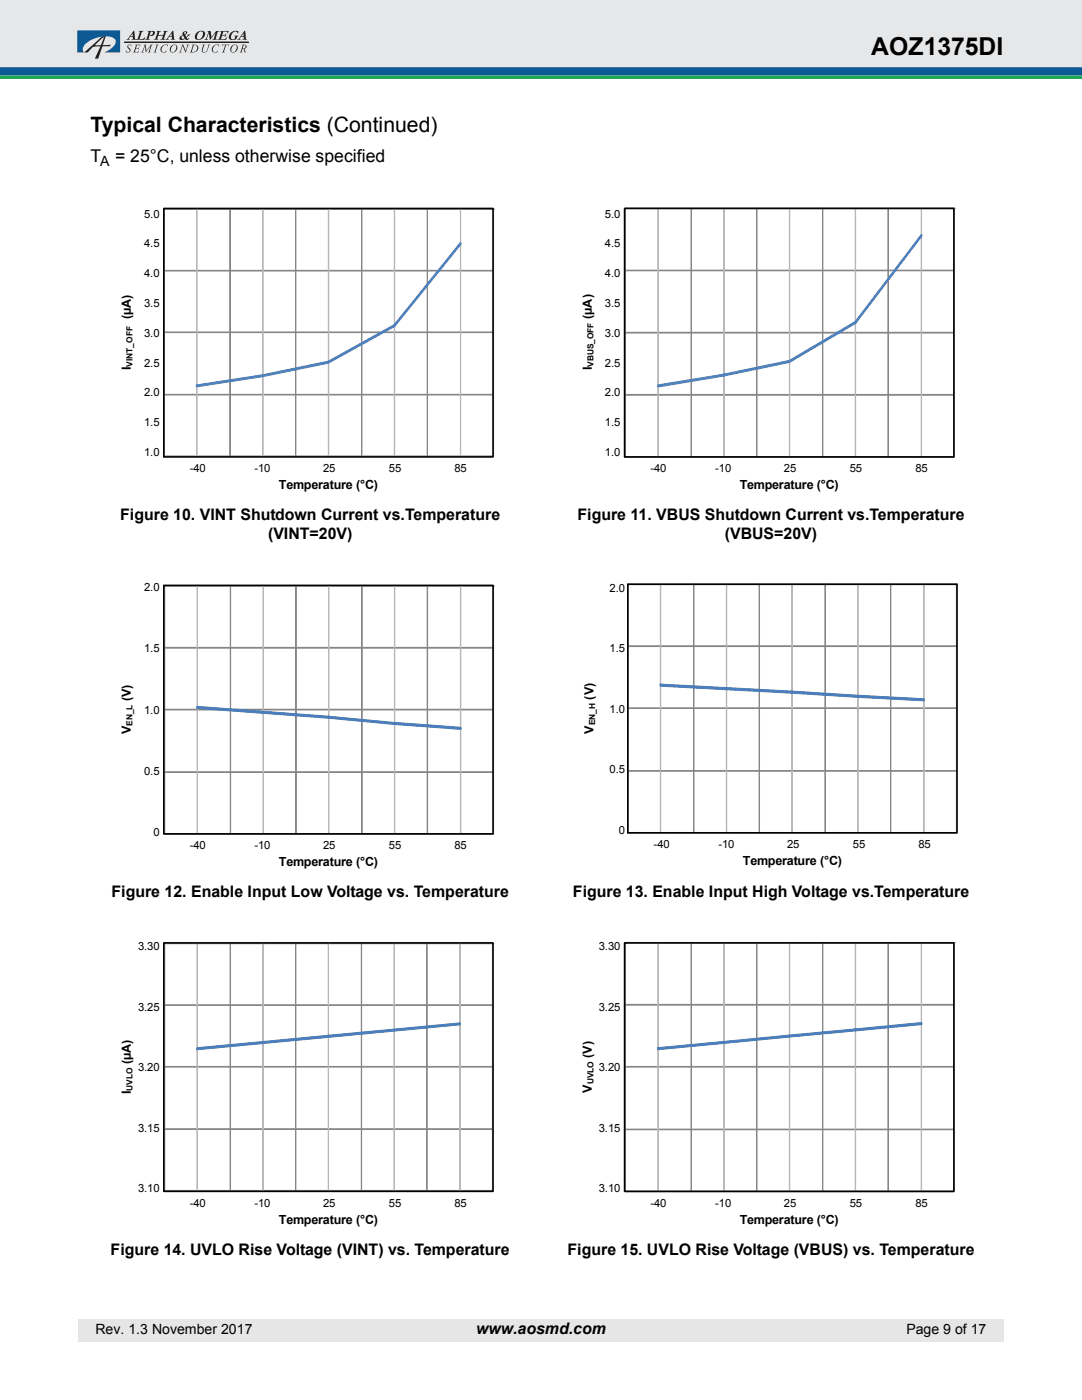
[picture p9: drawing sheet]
<svg xmlns="http://www.w3.org/2000/svg" width="216mm" height="279mm" viewBox="0 0 216 279" stroke-linecap="round" stroke-linejoin="round" font-family="sans-serif">
<path d="M0 14.2h215.9" fill="none" stroke="#0d5994" stroke-width="1.8" stroke-linecap="butt"/>
<path d="M-.1 -.1h216v13.5h-216z" fill="#e6e7e9"/>
<g fill="#232122">
<path d="M27.7 6.2h.9a1.04 1.04 0 0 0-.5 .9l-.3 .7h.7l.5-.4-.2 .5h-1.7a.59 .59 0 0 0 .5-.6l.3-.9z"/>
<path d="M29.5 6.2h.4a.68 .68 0 0 1 1 .4l-.4 .5a.32 .32 0 0 1-.3 .1 .32 .32 0 0 1-.2-.2 .35 .35 0 0 0 .5-.3 .35 .35 0 0 0-.4-.3l-.5 1.4h.3v.1h-.9l.1-.1a1.88 1.88 0 0 0 .6-1.5h-.3z"/>
<path d="M31.3 6.2h.9l-.4 .1-.1 .7h.9l.2-.7-.2-.1h.9l-.4 .2-.4 1.4 .2 .1h-.9l.3-.1 .2-.7h-.1h-.8l-.2 .7 .2 .1h-.9l.3-.1 .3-.9 .1-.6z"/>
<path d="M41.4 6.2h.6l.2 1.2 .8-1.1a.48 .48 0 0 1 .7-.1l-.3 .2-.4 1.3 .2 .2h-.9l.4-.2 .3-1.2-1.1 1.4h-.1l-.1-1.4-.4 1.2 .2 .2h-.7l.4-.3 .3-1 .1-.2z"/>
<path d="M43.9 6.2h1.7l-.1 .4-.2-.3h-.7l-.3 .7h.5l.4-.3-.2 .7-.2-.3h-.5l-.1 .7a1.18 1.18 0 0 0 1.1-.4l-.2 .5h-1.7l.4-.2 .4-1.3-.3-.1z"/>
<path d="M46.1 6.5a1.32 1.32 0 0 1 1.5-.2l-.2 .4a.58 .58 0 0 0-.6-.4 .58 .58 0 0 0-.5 .4 .64 .64 0 0 0 .1 1.2 .49 .49 0 0 0 .6-.6l-.2-.2h.8l-.2 .1a.95 .95 0 0 1-.8 .8 .95 .95 0 0 1-1-.6l.1-.4z"/>
<path d="M25.5 9.1l.6-.2 .2 .1-.2 .3a.31 .31 0 0 0-.3-.3 .31 .31 0 0 0-.3 .3 .31 .31 0 0 0 .3 .3 .49 .49 0 0 1 .1 .8 .49 .49 0 0 1-.8-.2l.1-.2a.35 .35 0 0 0 .5 .4 .35 .35 0 0 0 0-.6 .5 .5 0 0 1-.2-.7z"/>
<path d="M27 8.9h1l-.1 .3-.1-.2h-.5l-.1 .6 .5-.2-.1 .5-.1-.2h-.4l-.1 .4-.1 .2 .2 .1h.4l.2-.3-.1 .4-1.1-.1 .3-.1 .3-1.2z"/>
<path d="M28.7 8.9h.4l.1 1.2 .9-1.2h.4l-.2 .2-.3 .9-.1 .4 .2 .1-.6-.1 .2-.1 .4-1.1-1 1.2-.2-1.2-.4 1.1 .2 .2h-.5l.2-.2 .4-1.2z"/>
<path d="M31.1 8.9l.6 .1h-.2l-.4 1.1-.1 .2 .2 .2h-.6l.3-.2 .3-1.2z"/>
<path d="M32.3 9.2l.7-.3 .5 .1-.1 .2a.61 .61 0 0 0-.7-.2 .61 .61 0 0 0-.4 .6 .54 .54 0 0 0 .2 .8 .54 .54 0 0 0 .7-.3 .62 .62 0 0 1-1 .2l-.2-.5z"/>
<path d="M36.2 8.9h.4l.5 1.2 .3-1-.2-.2h.6l-.3 .2-.4 1.4-.7-1.4-.3 1.3 .2 .1h-.6l.3-.3 .3-.9v-.3z"/>
<path d="M40.4 8.9h.6l-.3 .2-.2 .7a.45 .45 0 0 0 .3 .6 .45 .45 0 0 0 .5-.5l.3-.8-.2-.2h.5l-.2 .3a1.23 1.23 0 0 1-.9 1.3 .44 .44 0 0 1-.5-.2 .44 .44 0 0 1 0-.5l.2-.7z"/>
<path d="M42.6 9.2l.4-.3h.6l.2 .1-.2 .3a.44 .44 0 0 0-.4-.4 .44 .44 0 0 0-.4 .3l-.2 .1a.6 .6 0 0 0-.2 .7 .6 .6 0 0 0 .6 .4l.5-.3a.61 .61 0 0 1-.7 .4 .61 .61 0 0 1-.5-.6z"/>
<path d="M44.4 8.9h1.3l-.1 .3-.1-.2h-.4l-.4 1.3 .2 .2h-.6l.2-.2 .4-1.3h-.4l-.2 .2z"/>
<path d="M26.7 6.1h.1l.1 1.4 .2 .4h-.9l.3-.1v-.5h-.5l-.3 .5h.2v.1h-.7l.3-.2zM26.4 6.6l-.3 .6h.4z"/>
<path d="M34.4 6.1l.2 .1 .1 1.5 .2 .2h-.9l.3-.1v-.5h-.5l-.3 .4 .2 .2h-.7l.3-.2zM34.2 6.6l-.3 .6h.4z"/>
<path d="M36.5 6.5l.2-.2a.38 .38 0 0 1 .7 .1 .38 .38 0 0 1-.5 .5l.3 .5 .3-.3-.1-.2h.6l-.8 .6 .2 .2h.4a.51 .51 0 0 1-.9 .1 .62 .62 0 0 1-1.1-.2l.2-.4 .5-.2-.1-.3zM36.3 7.2a.31 .31 0 0 0 0 .5 .31 .31 0 0 0 .5-.1l-.3-.5zM36.7 6.6a.25 .25 0 0 0 .5 0 .25 .25 0 0 0-.5 0z"/>
<path d="M39.3 6.5a.94 .94 0 0 1 1.6 .1 1.22 1.22 0 0 1-.7 1.2 1.22 1.22 0 0 1-1.3-.2 1.14 1.14 0 0 1 .4-1.1zM39.7 6.5l-.3 .5a.53 .53 0 0 0 .1 .8 .53 .53 0 0 0 .8-.3 .94 .94 0 0 0 .1-1.2h-.4z"/>
<path d="M48.8 6.1h.1l.1 1a.59 .59 0 0 0 .3 .8h-1l.3-.1v-.5h-.5l-.3 .5 .2 .1h-.7l.4-.2zM48.6 6.6l-.4 .6h.4z"/>
<path d="M34.2 9.2a.71 .71 0 0 1 1.1-.1 .71 .71 0 0 1-.2 1.1 .71 .71 0 0 1-1.1 0 .71 .71 0 0 1 .2-1zM34.5 9.1a.74 .74 0 0 0-.5 .7 .74 .74 0 0 0 .5 .6 .89 .89 0 0 0 .4-1.4z"/>
<path d="M38.3 8.9a.84 .84 0 0 1 .9 .1 .84 .84 0 0 1 .4 .8 1.29 1.29 0 0 1-1.7 .6l.2-.1 .3-1.1zM38.7 9l-.4 1.3a.72 .72 0 0 0 .9-.3 .72 .72 0 0 0-.3-1z"/>
<path d="M46.2 9.2a.71 .71 0 0 1 1.1-.1 .71 .71 0 0 1-.2 1.1 .7 .7 0 0 1-1.1 0 .7 .7 0 0 1 .2-1zM46.5 9.1a.74 .74 0 0 0-.4 .7 .74 .74 0 0 0 .4 .6 .88 .88 0 0 0 .5-1.4z"/>
<path d="M48.3 8.9h.5a.41 .41 0 0 1 .4 .4 .41 .41 0 0 1-.4 .4l.3 .8a.46 .46 0 0 1-.5-.7h-.2l-.2 .5 .2 .2h-.6l.2-.2 .4-1.2zM48.6 9l-.2 .6a.34 .34 0 0 0 .6-.2 .34 .34 0 0 0-.4-.4z"/>
<path d="M19 9l1.3-1.3 .5-.3-.7 1.6zM16.8 10.5h.7l.2-.3a2.05 2.05 0 0 1 2.3-.9l-1.1 2.4h.7l.8-2.4h1.5l.2-.4-1.6 .1 .6-1.8-.8 .1z"/>
</g>
<path d="M24.8 8.4h24.8" fill="none" stroke="#232122" stroke-width=".31"/>
<path d="M15.4 6.1h8.6v4.4h-3.2a3.1 3.1 0 0 0 2.3-2.3 1.86 1.86 0 0 0-2.2-.9 5.3 5.3 0 0 0-4.3 2.2l-.1 .5 .3 .5h-1.4z" fill="#18508f"/>
<path d="M0 15.4h215.9" fill="none" stroke="#20a656" stroke-width=".71" stroke-linecap="butt"/>
<path d="M15.6 263.2h184.6v4.5h-184.6z" fill="#e6e6e6"/>
<path d="M23.5 40.4h76.8v58.5h-76.8z" fill="#fff"/>
<path d="M32.7 91h65.7v.1h-65.7zM32.7 78.7h65.7v.1h-65.7zM32.7 66.3h65.7v.1h-65.7zM32.7 54h65.7v.1h-65.7zM32.7 41.6h65.7v.2h-65.7z" fill-rule="evenodd" fill="#868686"/>
<path d="M32.7 54h65.7v.1h-65.7zM32.7 41.6h65.7v.2h-65.7zM32.7 78.7h65.7v.1h-65.7zM32.7 66.3h65.7v.1h-65.7zM32.7 91h65.7v.1h-65.7z" fill="none" stroke="#868686" stroke-width=".2"/>
<path d="M39.2 41.7l.1 49.4zM52.4 41.7l.1 49.4zM65.5 41.7l.1 49.4zM78.7 41.7l.1 49.4zM91.9 41.7v49.4z" fill-rule="evenodd" fill="#b7b7b7"/>
<path d="M39.2 41.7l.1 49.4zM39.3 41.7h.1M52.4 41.7l.1 49.4zM52.5 41.7h.1M65.5 41.7l.1 49.4zM65.6 41.7h.1M78.7 41.7l.1 49.4zM78.8 41.7h.1M91.9 41.7v49.4zM91.9 41.7h.1" fill="none" stroke="#b7b7b7" stroke-width=".2"/>
<path d="M32.7 41.7l.1 49.4zM45.9 41.7l.1 49.4zM59 41.7v49.4zM72.1 41.7l.1 49.4zM85.2 41.7l.1 49.4zM98.4 41.7l.1 49.4z" fill-rule="evenodd" fill="#868686"/>
<path d="M32.7 41.7l.1 49.4zM32.8 41.7h.1M45.9 41.7l.1 49.4zM46 41.7h.1M59 41.7v49.4zM59 41.7h.1M72.1 41.7l.1 49.4zM72.2 41.7h.1M85.2 41.7l.1 49.4zM85.3 41.7h.1M98.4 41.7l.1 49.4zM98.5 41.7h.1" fill="none" stroke="#868686" stroke-width=".2"/>
<path d="M39.2 76.8l13.3-2 .1 .1-.1 .3-13.2 2-.1-.1z" fill-rule="evenodd" fill="#4f82bd"/>
<path d="M39.2 76.8l13.3-2 .1 .1-.1 .3-13.2 2-.1-.1z" fill="none" stroke="#4f82bd" stroke-width=".2"/>
<path d="M52.4 74.8l13.1-2.7 .2 .1-.1 .3-13.1 2.7z" fill-rule="evenodd" fill="#4f82bd"/>
<path d="M52.4 74.8l13.1-2.7 .2 .1-.1 .3-13.1 2.7z" fill="none" stroke="#4f82bd" stroke-width=".2"/>
<path d="M65.5 72.1l13.3-7.3v.3l-13.2 7.4-.2-.2z" fill-rule="evenodd" fill="#4f82bd"/>
<path d="M65.5 72.1l13.3-7.3v.3l-13.2 7.4-.2-.1z" fill="none" stroke="#4f82bd" stroke-width=".2"/>
<path d="M91.8 48.4l.2 .1v.2l-13.2 16.5-.2-.1v-.3z" fill-rule="evenodd" fill="#4f82bd"/>
<path d="M91.8 48.4l.2 .1v.2l-13.2 16.5-.2-.1v-.3z" fill="none" stroke="#4f82bd" stroke-width=".2"/>
<path d="M32.6 41.6h.2v49.6h-.2zM32.7 41.6v49.6M32.6 91.2h.1" fill="none" stroke="#868686" stroke-width=".2"/>
<path d="M32.7 41.6h65.7v49.6h-65.7z" fill="none" stroke="#000" stroke-width=".31"/>
<path d="M115.4 40.4h76.9v58.5h-76.9z" fill="#fff"/>
<path d="M124.8 91.1h65.6v.2h-65.6zM124.8 78.7h65.6v.2h-65.6zM124.8 66.3h65.6v.2h-65.6zM124.8 53.9h65.6v.1h-65.6zM124.8 41.5h65.6v.1h-65.6z" fill-rule="evenodd" fill="#868686"/>
<path d="M124.8 53.9h65.6v.1h-65.6zM124.8 41.5h65.6v.1h-65.6zM124.8 78.7h65.6v.2h-65.6zM124.8 66.3h65.6v.2h-65.6zM124.8 91.1h65.6v.2h-65.6z" fill="none" stroke="#868686" stroke-width=".2"/>
<path d="M131.3 41.6l.1 49.6zM144.4 41.6l.1 49.6zM157.5 41.6l.1 49.6zM170.6 41.6l.1 49.6zM183.8 41.6l.1 49.6z" fill-rule="evenodd" fill="#b7b7b7"/>
<path d="M131.3 41.6l.1 49.6zM131.4 41.6h.1M144.4 41.6l.1 49.6zM144.5 41.6h.1M157.5 41.6l.1 49.6zM157.6 41.6h.1M170.6 41.6l.1 49.6zM170.7 41.6h.1M183.8 41.6l.1 49.6zM183.9 41.6h.1" fill="none" stroke="#b7b7b7" stroke-width=".2"/>
<path d="M124.7 41.6l.1 49.6zM137.9 41.6l.1 49.6zM151 41.6v49.6zM164.1 41.6l.1 49.6zM177.2 41.6l.1 49.6zM190.4 41.6v49.6z" fill-rule="evenodd" fill="#868686"/>
<path d="M124.7 41.6l.1 49.6zM124.8 41.6h.1M137.9 41.6l.1 49.6zM138 41.6h.1M151 41.6v49.6zM151 41.6h.1M164.1 41.6l.1 49.6zM164.2 41.6h.1M177.2 41.6l.1 49.6zM177.3 41.6h.1M190.4 41.6v49.6zM190.4 41.6h.1" fill="none" stroke="#868686" stroke-width=".2"/>
<path d="M131.3 76.8l13.3-2.1-.1 .3-13.2 2.2-.1-.2z" fill-rule="evenodd" fill="#4f82bd"/>
<path d="M131.3 76.8l13.3-2.1-.1 .3-13.2 2.2-.1-.2z" fill="none" stroke="#4f82bd" stroke-width=".2"/>
<path d="M144.4 74.7l13.1-2.8 .1 .1v.3l-13.1 2.7-.2-.1z" fill-rule="evenodd" fill="#4f82bd"/>
<path d="M144.4 74.7l13.1-2.8 .1 .1v.3l-13.1 2.7-.2-.1z" fill="none" stroke="#4f82bd" stroke-width=".2"/>
<path d="M157.5 71.9l13.3-7.7-.1 .3-13.2 7.8z" fill-rule="evenodd" fill="#4f82bd"/>
<path d="M157.5 71.9l13.3-7.7-.1 .3-13.2 7.8z" fill="none" stroke="#4f82bd" stroke-width=".2"/>
<path d="M183.8 46.9h.2v.3l-13.3 17.4-.1-.4z" fill-rule="evenodd" fill="#4f82bd"/>
<path d="M183.8 46.9h.2v.3l-13.3 17.4-.1-.4z" fill="none" stroke="#4f82bd" stroke-width=".2"/>
<path d="M124.6 41.6h.1v49.6h-.1zM124.7 41.6v49.6M124.6 91.2h.1" fill="none" stroke="#868686" stroke-width=".2"/>
<path d="M124.6 41.6h65.7v49.6h-65.7z" fill="none" stroke="#000" stroke-width=".31"/>
<path d="M23.5 115.7h76.8v58.4h-76.8z" fill="#fff"/>
<path d="M32.8 166.3h65.6v.2h-65.6zM32.8 154h65.6v.2h-65.6zM32.8 141.5h65.6v.2h-65.6zM32.8 129.2h65.6v.1h-65.6zM32.8 116.9h65.6v.1h-65.6z" fill-rule="evenodd" fill="#868686"/>
<path d="M32.8 116.9h65.6v.1h-65.6zM32.8 129.2h65.6v.2h-65.6zM32.8 154h65.6v.2h-65.6zM32.8 141.5h65.6v.2h-65.6zM32.8 166.4h65.6v.1h-65.6z" fill="none" stroke="#868686" stroke-width=".2"/>
<path d="M39.3 116.9l.1 49.5zM52.5 116.9l.1 49.5zM65.6 116.9v49.5zM78.7 116.9l.1 49.5zM91.9 116.9v49.5z" fill-rule="evenodd" fill="#b7b7b7"/>
<path d="M39.3 116.9l.1 49.5zM39.4 116.9h.1M52.5 116.9l.1 49.5zM52.6 116.9h.1M65.6 116.9v49.5zM65.6 116.9h.1M78.7 116.9l.1 49.5zM78.8 116.9h.1M91.9 116.9v49.5zM91.9 116.9h.1" fill="none" stroke="#b7b7b7" stroke-width=".2"/>
<path d="M32.8 116.9l.1 49.5zM46 116.9v49.5zM59 116.9l.1 49.5zM72.2 116.9v49.5zM85.2 116.9l.1 49.5zM98.4 116.9l.1 49.5z" fill-rule="evenodd" fill="#868686"/>
<path d="M32.8 116.9l.1 49.5zM32.9 116.9h.1M46 116.9v49.5zM46 116.9h.1M59 116.9l.1 49.5zM59.1 116.9h.1M72.2 116.9v49.5zM72.2 116.9h.1M85.2 116.9l.1 49.5zM85.3 116.9h.1M98.4 116.9l.1 49.5zM98.5 116.9h.1" fill="none" stroke="#868686" stroke-width=".2"/>
<path d="M39.3 141l13.2 .9 .1 .4-13.3-.9z" fill-rule="evenodd" fill="#4a7dbb"/>
<path d="M39.3 141l13.2 .9 .1 .4-13.3-.9z" fill="none" stroke="#4a7dbb" stroke-width=".2"/>
<path d="M52.5 142l13.1 .9 .1 .4-13.2-.9z" fill-rule="evenodd" fill="#4a7dbb"/>
<path d="M52.5 141.9l13.1 1 .1 .4-13.2-.9z" fill="none" stroke="#4a7dbb" stroke-width=".2"/>
<path d="M65.5 143l13.3 1.2 .1 .2-.2 .2-13.1-1.3z" fill-rule="evenodd" fill="#4a7dbb"/>
<path d="M65.5 143l13.3 1.2 .1 .2-.2 .2-13.1-1.3z" fill="none" stroke="#4a7dbb" stroke-width=".2"/>
<path d="M78.7 144.2l13.2 .9 .1 .4-13.3-.9z" fill-rule="evenodd" fill="#4a7dbb"/>
<path d="M78.7 144.2l13.2 .9 .1 .4-13.3-.9z" fill="none" stroke="#4a7dbb" stroke-width=".2"/>
<path d="M32.6 116.8h.2v49.6h-.2zM32.7 116.8v49.6M32.6 166.4h.1" fill="none" stroke="#868686" stroke-width=".2"/>
<path d="M32.7 116.8h65.7v49.6h-65.7z" fill="none" stroke="#000" stroke-width=".31"/>
<path d="M116.1 115.5h76.8v58.4h-76.8z" fill="#fff"/>
<path d="M125.3 166.1h65.6v.2h-65.6zM125.3 153.8h65.6v.1h-65.6zM125.3 141.3h65.6v.1h-65.6zM125.3 128.9h65.6v.1h-65.6zM125.3 116.5h65.6v.1h-65.6z" fill-rule="evenodd" fill="#868686"/>
<path d="M125.3 116.5h65.6v.2h-65.6zM125.3 128.9h65.6v.1h-65.6zM125.3 153.8h65.6v.1h-65.6zM125.3 141.3h65.6v.1h-65.6zM125.3 166.1h65.6v.2h-65.6z" fill="none" stroke="#868686" stroke-width=".2"/>
<path d="M131.8 116.6v49.6zM144.9 116.6l.1 49.6zM158 116.6l.1 49.6zM171.2 116.6v49.6zM184.3 116.6h.1v49.6h-.1z" fill-rule="evenodd" fill="#b7b7b7"/>
<path d="M131.8 116.6v49.6zM131.8 116.6h.1M144.9 116.6l.1 49.6zM145 116.6h.1M158 116.6l.1 49.6zM158.1 116.6h.1M171.2 116.6v49.6zM171.2 116.6h.1M184.3 116.6h.1v49.6h-.1zM184.4 116.6h.1" fill="none" stroke="#b7b7b7" stroke-width=".2"/>
<path d="M125.2 116.6l.1 49.6zM138.4 116.6l.1 49.6zM151.5 116.6l.1 49.6zM164.6 116.6l.1 49.6zM177.7 116.6l.1 49.6zM190.8 116.6l.1 49.6z" fill-rule="evenodd" fill="#868686"/>
<path d="M125.2 116.6l.1 49.6zM125.3 116.6h.1M138.4 116.6l.1 49.6zM138.5 116.6h.1M151.5 116.6l.1 49.6zM151.6 116.6h.1M164.6 116.6l.1 49.6zM164.7 116.6h.1M177.7 116.6l.1 49.6zM177.8 116.6h.1M190.8 116.6l.1 49.6zM190.9 116.6h.1" fill="none" stroke="#868686" stroke-width=".2"/>
<path d="M131.7 136.6l13.3 .6 .1 .4-13.3-.7z" fill-rule="evenodd" fill="#4a7dbb"/>
<path d="M131.8 136.5l13.2 .7 .1 .4-13.3-.6z" fill="none" stroke="#4a7dbb" stroke-width=".2"/>
<path d="M144.9 137.3l13.2 .6 .1 .2-.1 .2-13.1-.7z" fill-rule="evenodd" fill="#4a7dbb"/>
<path d="M144.9 137.2l13.2 .7 .1 .2-.1 .2-13.1-.7-.2-.1z" fill="none" stroke="#4a7dbb" stroke-width=".2"/>
<path d="M158 137.9l13.2 .8 .1 .3-.1 .2-13.2-.9z" fill-rule="evenodd" fill="#4a7dbb"/>
<path d="M158 137.9l13.2 .8 .1 .3-.1 .2-13.2-.9z" fill="none" stroke="#4a7dbb" stroke-width=".2"/>
<path d="M171.1 138.8l13.3 .6 .1 .3-.1 .2-13.3-.7z" fill-rule="evenodd" fill="#4a7dbb"/>
<path d="M171.2 138.8l13.2 .6 .1 .3-.1 .2-13.3-.7z" fill="none" stroke="#4a7dbb" stroke-width=".2"/>
<path d="M125.2 116.6h.1v49.6h-.1zM125.3 116.6v49.6M125.2 166.2h.1" fill="none" stroke="#868686" stroke-width=".2"/>
<path d="M125.3 116.6h65.7v49.6h-65.7z" fill="none" stroke="#000" stroke-width=".31"/>
<path d="M23.5 187h76.8v58.4h-76.8z" fill="#fff"/>
<path d="M32.8 237.6h65.5v.1h-65.5zM32.8 225.3h65.5v.1h-65.5zM32.8 212.8h65.5v.2h-65.5zM32.8 200.5h65.5v.2h-65.5zM32.8 188.2h65.5v.1h-65.5z" fill-rule="evenodd" fill="#868686"/>
<path d="M32.8 188.2h65.5v.1h-65.5zM32.8 212.8h65.5v.2h-65.5zM32.8 200.5h65.5v.2h-65.5zM32.8 237.6h65.5v.1h-65.5zM32.8 225.3h65.5v.1h-65.5z" fill="none" stroke="#868686" stroke-width=".2"/>
<path d="M39.3 188.3l.1 49.4zM52.4 188.3l.1 49.4zM65.5 188.3l.1 49.4zM78.6 188.3l.1 49.4zM91.7 188.3l.1 49.4z" fill-rule="evenodd" fill="#b7b7b7"/>
<path d="M39.3 188.3l.1 49.4zM39.4 188.3h.1M52.4 188.3l.1 49.4zM52.5 188.3h.1M65.5 188.3l.1 49.4zM65.6 188.3h.1M78.6 188.3l.1 49.4zM78.7 188.3h.1M91.7 188.3l.1 49.4zM91.8 188.3h.1" fill="none" stroke="#b7b7b7" stroke-width=".2"/>
<path d="M32.8 188.3l.1 49.4zM45.9 188.3l.1 49.4zM59 188.3v49.4zM72.1 188.3l.1 49.4zM85.1 188.3l.1 49.4zM98.3 188.3v49.4z" fill-rule="evenodd" fill="#868686"/>
<path d="M32.8 188.3l.1 49.4zM32.9 188.3h.1M45.9 188.3l.1 49.4zM46 188.3h.1M59 188.3v49.4zM59 188.3h.1M72.1 188.3l.1 49.4zM72.2 188.3h.1M85.1 188.3l.1 49.4zM85.2 188.3h.1M98.3 188.3v49.4zM98.3 188.3h.1" fill="none" stroke="#868686" stroke-width=".2"/>
<path d="M39.3 209.1l13.2-1.2 .1 .1-.1 .3-13.2 1.2-.1-.2z" fill-rule="evenodd" fill="#4a7dbb"/>
<path d="M39.3 209.1l13.2-1.2 .1 .1-.1 .3-13.2 1.2-.1-.2z" fill="none" stroke="#4a7dbb" stroke-width=".2"/>
<path d="M52.4 207.9l13.1-1.3 .1 .1-.1 .3-13 1.3-.1-.1z" fill-rule="evenodd" fill="#4a7dbb"/>
<path d="M52.4 207.9l13.1-1.3 .1 .1-.1 .3-13 1.3-.1-.1z" fill="none" stroke="#4a7dbb" stroke-width=".2"/>
<path d="M65.5 206.6l13.1-1.2 .2 .1-.1 .3-13.2 1.2-.1-.1z" fill-rule="evenodd" fill="#4a7dbb"/>
<path d="M65.5 206.6l13.1-1.2 .2 .2-.1 .2-13.2 1.2-.1-.1z" fill="none" stroke="#4a7dbb" stroke-width=".2"/>
<path d="M78.6 205.4l13.2-1.3 .1 .2-.1 .2-13.1 1.3z" fill-rule="evenodd" fill="#4a7dbb"/>
<path d="M78.6 205.4l13.2-1.3 .1 .2-.1 .2-13.1 1.3z" fill="none" stroke="#4a7dbb" stroke-width=".2"/>
<path d="M32.6 188.2h.2v49.6h-.2zM32.7 188.2v49.6M32.6 237.8h.1" fill="none" stroke="#868686" stroke-width=".2"/>
<path d="M32.7 188.2h65.7v49.6h-65.7z" fill="none" stroke="#000" stroke-width=".31"/>
<path d="M115.4 187h76.9v58.4h-76.9z" fill="#fff"/>
<path d="M124.8 237.7h65.6v.1h-65.6zM124.8 225.3h65.6v.2h-65.6zM124.8 212.8h65.6v.2h-65.6zM124.8 200.4h65.6v.2h-65.6zM124.8 188.1h65.6v.1h-65.6z" fill-rule="evenodd" fill="#868686"/>
<path d="M124.8 188.1h65.6v.1h-65.6zM124.8 212.8h65.6v.2h-65.6zM124.8 200.4h65.6v.2h-65.6zM124.8 237.7h65.6v.2h-65.6zM124.8 225.3h65.6v.2h-65.6z" fill="none" stroke="#868686" stroke-width=".2"/>
<path d="M131.3 188.1l.1 49.7zM144.4 188.1l.1 49.7zM157.5 188.1l.1 49.7zM170.6 188.1l.1 49.7zM183.8 188.1l.1 49.7z" fill-rule="evenodd" fill="#b7b7b7"/>
<path d="M131.3 188.1l.1 49.7zM131.4 188.1h.1M144.4 188.1l.1 49.7zM144.5 188.1h.1M157.5 188.1l.1 49.7zM157.6 188.1h.1M170.6 188.1l.1 49.7zM170.7 188.1h.1M183.8 188.1l.1 49.7zM183.9 188.1h.1" fill="none" stroke="#b7b7b7" stroke-width=".2"/>
<path d="M124.7 188.1l.1 49.7zM137.9 188.1l.1 49.7zM151 188.1v49.7zM164.1 188.1l.1 49.7zM177.2 188.1l.1 49.7zM190.4 188.1v49.7z" fill-rule="evenodd" fill="#868686"/>
<path d="M124.7 188.1l.1 49.7zM124.8 188.1h.1M137.9 188.1l.1 49.7zM138 188.1h.1M151 188.1v49.7zM151 188.1h.1M164.1 188.1l.1 49.7zM164.2 188.1h.1M177.2 188.1l.1 49.7zM177.3 188.1h.1M190.4 188.1v49.7zM190.4 188.1h.1" fill="none" stroke="#868686" stroke-width=".2"/>
<path d="M131.3 209.1l13.3-1.2-.1 .3-13.2 1.3-.1-.2z" fill-rule="evenodd" fill="#4a7dbb"/>
<path d="M131.3 209.1l13.3-1.2-.1 .3-13.2 1.3-.1-.2z" fill="none" stroke="#4a7dbb" stroke-width=".2"/>
<path d="M144.4 207.9l13.1-1.3 .1 .1v.3l-13.1 1.2z" fill-rule="evenodd" fill="#4a7dbb"/>
<path d="M144.4 207.9l13.1-1.3 .1 .1v.3l-13.1 1.2z" fill="none" stroke="#4a7dbb" stroke-width=".2"/>
<path d="M157.5 206.6l13.2-1.3 .1 .2-.1 .2-13.1 1.3-.2-.2z" fill-rule="evenodd" fill="#4a7dbb"/>
<path d="M157.5 206.6l13.2-1.3 .1 .2-.1 .2-13.1 1.3-.2-.2z" fill="none" stroke="#4a7dbb" stroke-width=".2"/>
<path d="M170.6 205.4l13.4-1.2-.1 .3-13.2 1.2z" fill-rule="evenodd" fill="#4a7dbb"/>
<path d="M170.6 205.3l13.4-1.1-.1 .3-13.2 1.2-.1-.1z" fill="none" stroke="#4a7dbb" stroke-width=".2"/>
<path d="M124.6 188.2h.1v49.6h-.1zM124.7 188.2v49.6M124.6 237.8h.1" fill="none" stroke="#868686" stroke-width=".2"/>
<path d="M124.6 188.2h65.7v49.6h-65.7z" fill="none" stroke="#000" stroke-width=".31"/>
<text font-size="4.9" x="173.9" y="11">AOZ1375DI</text>
<text font-size="4.2" x="18" y="26.4">Typical Characteristics (Continued)</text>
<g font-size="3.5">
<text x="18" y="32.3">T</text>
<text x="23" y="32.3">= 25°C, unless otherwise specified</text>
</g>
<g font-size="3.2">
<text x="24" y="103.8">Figure 10. VINT Shutdown Current vs.Temperature</text>
<text x="53.5" y="107.6">(VINT=20V)</text>
<text x="115.3" y="103.8">Figure 11. VBUS Shutdown Current vs.Temperature</text>
<text x="144.6" y="107.6">(VBUS=20V)</text>
<text x="22.3" y="179">Figure 12. Enable Input Low Voltage vs. Temperature</text>
<text x="114.3" y="179">Figure 13. Enable Input High Voltage vs.Temperature</text>
<text x="22.1" y="250.5">Figure 14. UVLO Rise Voltage (VINT) vs. Temperature</text>
<text x="113.2" y="250.5">Figure 15. UVLO Rise Voltage (VBUS) vs. Temperature</text>
<text x="95" y="266.2">www.aosmd.com</text>
</g>
<g font-size="2.8">
<text x="20" y="33.2">A</text>
<text x="19" y="266.2">Rev. 1.3 November 2017</text>
<text x="180.8" y="266.2">Page 9 of 17</text>
</g>
<g font-size="2.5">
<text x="26.1" y="63.7" transform="rotate(-90 26.1 63.7)">(µA)</text>
<text x="118.1" y="63.6" transform="rotate(-90 118.1 63.6)">(µA)</text>
<text x="26.1" y="73.9" transform="rotate(-90 26.1 73.9)">I</text>
<text x="118.1" y="73.9" transform="rotate(-90 118.1 73.9)">I</text>
<text x="55.6" y="97.7">Temperature (°C)</text>
<text x="147.6" y="97.7">Temperature (°C)</text>
<text x="26.1" y="139.9" transform="rotate(-90 26.1 139.9)">(V)</text>
<text x="118.4" y="139.6" transform="rotate(-90 118.4 139.6)">(V)</text>
<text x="26.1" y="146.5" transform="rotate(-90 26.1 146.5)">V</text>
<text x="118.4" y="146.4" transform="rotate(-90 118.4 146.4)">V</text>
<text x="55.6" y="172.9">Temperature (°C)</text>
<text x="148.2" y="172.7">Temperature (°C)</text>
<text x="26.1" y="212.4" transform="rotate(-90 26.1 212.4)">(µA)</text>
<text x="118.1" y="211.1" transform="rotate(-90 118.1 211.1)">(V)</text>
<text x="26.1" y="218.4" transform="rotate(-90 26.1 218.4)">I</text>
<text x="118.1" y="218.1" transform="rotate(-90 118.1 218.1)">V</text>
<text x="55.6" y="244.2">Temperature (°C)</text>
<text x="147.6" y="244.2">Temperature (°C)</text>
</g>
<g font-size="2.2">
<text x="28.8" y="43.4">5.0</text>
<text x="120.7" y="43.4">5.0</text>
<text x="28.8" y="49.4">4.5</text>
<text x="120.7" y="49.4">4.5</text>
<text x="28.8" y="55.3">4.0</text>
<text x="120.7" y="55.3">4.0</text>
<text x="28.8" y="61.3">3.5</text>
<text x="120.7" y="61.3">3.5</text>
<text x="28.8" y="67.2">3.0</text>
<text x="120.7" y="67.2">3.0</text>
<text x="28.8" y="73.2">2.5</text>
<text x="120.7" y="73.2">2.5</text>
<text x="28.8" y="79.1">2.0</text>
<text x="120.7" y="79.1">2.0</text>
<text x="28.8" y="85">1.5</text>
<text x="120.7" y="85">1.5</text>
<text x="28.8" y="91">1.0</text>
<text x="37.8" y="94.3">-40</text>
<text x="50.8" y="94.2">-10</text>
<text x="64.5" y="94.2">25</text>
<text x="77.6" y="94.2">55</text>
<text x="90.7" y="94.2">85</text>
<text x="120.7" y="91">1.0</text>
<text x="129.8" y="94.3">-40</text>
<text x="142.7" y="94.2">-10</text>
<text x="156.4" y="94.2">25</text>
<text x="169.6" y="94.2">55</text>
<text x="182.6" y="94.2">85</text>
<text x="28.8" y="118">2.0</text>
<text x="121.6" y="118.1">2.0</text>
<text x="28.8" y="130.2">1.5</text>
<text x="121.6" y="130.2">1.5</text>
<text x="28.8" y="142.4">1.0</text>
<text x="121.6" y="142.2">1.0</text>
<text x="28.8" y="154.6">0.5</text>
<text x="121.6" y="154.3">0.5</text>
<text x="30.6" y="166.8">0</text>
<text x="123.5" y="166.4">0</text>
<text x="37.8" y="169.5">-40</text>
<text x="50.8" y="169.5">-10</text>
<text x="64.5" y="169.5">25</text>
<text x="77.6" y="169.5">55</text>
<text x="90.7" y="169.5">85</text>
<text x="130.4" y="169.3">-40</text>
<text x="143.4" y="169.2">-10</text>
<text x="157.1" y="169.2">25</text>
<text x="170.2" y="169.2">55</text>
<text x="183.3" y="169.2">85</text>
<text x="27.6" y="189.6">3.30</text>
<text x="119.5" y="189.6">3.30</text>
<text x="27.6" y="201.7">3.25</text>
<text x="119.5" y="201.7">3.25</text>
<text x="27.6" y="213.8">3.20</text>
<text x="119.5" y="213.8">3.20</text>
<text x="27.6" y="225.9">3.15</text>
<text x="119.5" y="225.9">3.15</text>
<text x="27.6" y="237.9">3.10</text>
<text x="119.5" y="237.9">3.10</text>
<text x="37.8" y="240.8">-40</text>
<text x="50.8" y="240.8">-10</text>
<text x="64.5" y="240.8">25</text>
<text x="77.6" y="240.8">55</text>
<text x="90.7" y="240.8">85</text>
<text x="129.8" y="240.8">-40</text>
<text x="142.7" y="240.8">-10</text>
<text x="156.4" y="240.8">25</text>
<text x="169.6" y="240.8">55</text>
<text x="182.6" y="240.8">85</text>
</g>
<g font-size="1.7">
<text x="26.5" y="73.2" transform="rotate(-90 26.5 73.2)">VINT_OFF</text>
<text x="118.4" y="73.2" transform="rotate(-90 118.4 73.2)">VBUS_OFF</text>
<text x="26.5" y="144.9" transform="rotate(-90 26.5 144.9)">EN_L</text>
<text x="118.8" y="144.8" transform="rotate(-90 118.8 144.8)">EN_H</text>
<text x="26.5" y="217.7" transform="rotate(-90 26.5 217.7)">UVLO</text>
<text x="118.4" y="216.4" transform="rotate(-90 118.4 216.4)">UVLO</text>
</g>
</svg>
